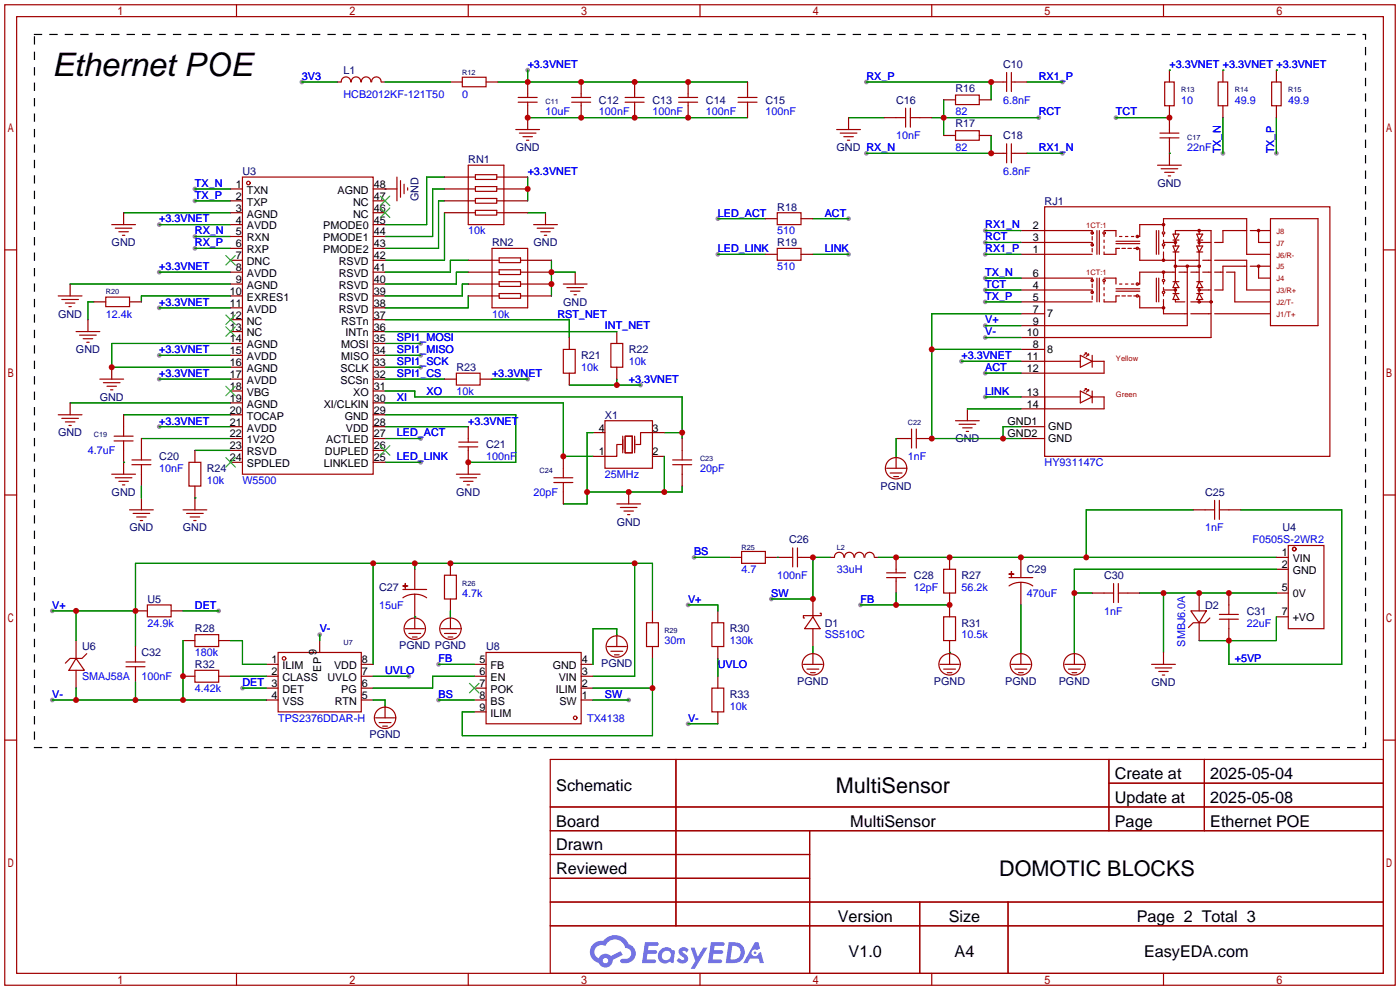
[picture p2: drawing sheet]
<svg xmlns="http://www.w3.org/2000/svg" width="299mm" height="212mm" viewBox="0 0 299 212" stroke-linecap="round" stroke-linejoin="round" font-family="sans-serif">
<g fill="#999">
<circle cx="227.1" cy="17.5" r=".51"/>
<circle cx="181.4" cy="46.7" r=".51"/>
<circle cx="227.1" cy="32.8" r=".51"/>
<circle cx="181.4" cy="54.4" r=".51"/>
<circle cx="34" cy="75.9" r=".51"/>
<circle cx="34" cy="65.8" r=".51"/>
<circle cx="34" cy="58.2" r=".51"/>
<circle cx="238.5" cy="25.1" r=".51"/>
<circle cx="41.7" cy="42.9" r=".51"/>
<circle cx="41.7" cy="40.4" r=".51"/>
<circle cx="34" cy="48" r=".51"/>
<circle cx="41.7" cy="53.1" r=".51"/>
<circle cx="41.7" cy="50.5" r=".51"/>
<circle cx="34" cy="91.2" r=".51"/>
<circle cx="34" cy="81" r=".51"/>
<circle cx="112.8" cy="15" r=".51"/>
<circle cx="153.4" cy="54.4" r=".51"/>
<circle cx="153.4" cy="46.7" r=".51"/>
<circle cx="222" cy="25.1" r=".51"/>
<circle cx="185.2" cy="32.8" r=".51"/>
<circle cx="185.2" cy="17.5" r=".51"/>
<circle cx="89.9" cy="73.4" r=".51"/>
<circle cx="89.9" cy="98.8" r=".51"/>
<circle cx="89.9" cy="93.7" r=".51"/>
<circle cx="89.9" cy="75.9" r=".51"/>
<circle cx="89.9" cy="78.5" r=".51"/>
<circle cx="272.8" cy="32.8" r=".51"/>
<circle cx="261.4" cy="32.8" r=".51"/>
<circle cx="112.8" cy="81" r=".51"/>
<circle cx="64.5" cy="17.5" r=".51"/>
<circle cx="136.9" cy="82.3" r=".51"/>
<circle cx="205.5" cy="77.2" r=".51"/>
<circle cx="210.6" cy="79.8" r=".51"/>
<circle cx="210.6" cy="84.8" r=".51"/>
<circle cx="210.6" cy="49.3" r=".51"/>
<circle cx="210.6" cy="51.8" r=".51"/>
<circle cx="210.6" cy="54.4" r=".51"/>
<circle cx="210.6" cy="59.4" r=".51"/>
<circle cx="210.6" cy="62" r=".51"/>
<circle cx="210.6" cy="64.5" r=".51"/>
<circle cx="210.6" cy="69.6" r=".51"/>
<circle cx="210.6" cy="72.1" r=".51"/>
<circle cx="11.2" cy="130.6" r=".51"/>
<circle cx="11.2" cy="149.6" r=".51"/>
<circle cx="148.3" cy="119.1" r=".51"/>
<circle cx="164.8" cy="128" r=".51"/>
<circle cx="46.7" cy="130.6" r=".51"/>
<circle cx="51.8" cy="147.1" r=".51"/>
<circle cx="68.3" cy="135.6" r=".51"/>
<circle cx="134.4" cy="149.6" r=".51"/>
<circle cx="93.7" cy="149.6" r=".51"/>
<circle cx="93.7" cy="142" r=".51"/>
<circle cx="87.4" cy="144.5" r=".51"/>
<circle cx="147.1" cy="154.7" r=".51"/>
<circle cx="147.1" cy="129.3" r=".51"/>
<circle cx="183.9" cy="129.3" r=".51"/>
</g>
<g fill="none" stroke="#a10000" stroke-width=".25">
<path d="M1 1h297.2v209.6h-297.2zM3.6 3.6h292.1v204.4h-292.1zM50.5 1v2.6M100.1 1v2.6M149.6 1v2.6M199.1 1v2.6M248.7 1v2.6M1 53.4h2.6M295.7 53.4h2.5M1 105.8h2.6M295.7 105.8h2.5M1 158.2h2.6"/>
<path d="M295.7 158.2h2.5M117.6 162.3h178.1v45.7h-178.1zM117.6 172.5h178.1M117.6 177.5h178.1M144.5 162.3v35.6M173 177.5v30.5M237 162.3v15.2M237 167.4h58.7M257.4 162.3v15.2M117.6 182.6h55.4M117.6 192.8h178.1M117.6 187.7h55.4"/>
<path d="M117.6 197.9h178.1M196.6 192.8v15.2M215.4 192.8v15.2M50.5 208v2.6M100.1 208v2.6M149.6 208v2.6M199.1 208v2.6M248.7 208v2.6"/>
</g>
<g fill="#5487ff">
<path d="M145.3 202.7a1.3 1.3 0 0 1 1.9 .3l-.4 .6a.54 .54 0 0 0-.9-.2l.1 .2a1.34 1.34 0 0 1 .9 1.8 1.47 1.47 0 0 1-2.3-.1l.5-.6 .8 .5a.31 .31 0 0 0 .4-.3 .31 .31 0 0 0-.3-.4 1.12 1.12 0 0 1-.7-1.8z"/>
<path d="M147.6 202.5h.9l.6 2 1.2-2h.9l-2.7 4.6h-.9l1-1.7z"/>
<path d="M137.8 201.4h1.7a1.31 1.31 0 0 1 1.2 .2 .4 .4 0 0 1-.3 .5l-1.8 .1-.1 .9h1.6a.4 .4 0 0 1 .4 .4 .4 .4 0 0 1-.5 .4h-1.6l-.2 1.2h1.4a.46 .46 0 0 1 .5 0 .46 .46 0 0 1 .1 .5l-.4 .2h-2.6z"/>
<path d="M151.9 201.4h1.7a1.32 1.32 0 0 1 1.2 .2 .39 .39 0 0 1-.3 .5l-1.8 .1-.1 .9h1.6a.4 .4 0 0 1 .4 .4 .4 .4 0 0 1-.4 .4h-1.7l-.2 1.2h1.4a.46 .46 0 0 1 .5 0 .46 .46 0 0 1 .1 .5l-.4 .2h-2.6z"/>
<path d="M161.3 201.4h.8l.3 1.3-.6 .4a.75 .75 0 0 0-1.1 .3 .75 .75 0 0 0 .5 1 .75 .75 0 0 0 .9-.7l.5-.2 .6 2.3h-.8l-.3-.9h-1.8l-.5 .9h-1z"/>
<path d="M155.7 201.4l-.6 4.4h1.5a2.27 2.27 0 0 0 2.6-2.2 2.27 2.27 0 0 0-2.7-2.2zM156.5 202.1a1.5 1.5 0 0 1 1.8 1.6 1.5 1.5 0 0 1-1.9 1.4h-.3z"/>
<path d="M141.2 203a1.6 1.6 0 0 0-.3 2.3 1.6 1.6 0 0 0 2.3 .2l.7 .3 .3-2.4-.1-.3-.5-.1a1.58 1.58 0 0 0-2.4 0zM141.8 203.5a.98 .98 0 0 1 1.6 .4 .98 .98 0 0 1-1.1 1.3 .94 .94 0 0 1-.9-.7 .94 .94 0 0 1 .4-1z"/>
<path d="M126.8 201.8a2.37 2.37 0 0 0 1.1 4 1.54 1.54 0 0 0 1.8 1 1.54 1.54 0 0 0 1.2-1.6l2.2-1.1-.5-.8-2 1a1.57 1.57 0 0 0-2.7 .5 1.5 1.5 0 0 1-.7-2.1 1.5 1.5 0 0 1 2.2-.5 2.23 2.23 0 0 1 2.3-1.4 2.23 2.23 0 0 1 2 1.8 1.16 1.16 0 0 1 1.2 1.1 1.16 1.16 0 0 1-1.1 1.2h-.7a.47 .47 0 0 0-.5 .4 .47 .47 0 0 0 .4 .5 2.17 2.17 0 0 0 2.5-.9 2.17 2.17 0 0 0-.3-2.7l-.8-.4a3.2 3.2 0 0 0-5.5-.7l-1.1 .1zM128.8 205.3a.6 .6 0 0 1 1.2 0 .6 .6 0 0 1-1.2 0z"/>
<circle cx="161.4" cy="203.6" r=".28"/>
</g>
<path d="M7.4 7.4h284.4v152.4h-284.4z" fill="none" stroke="#000" stroke-width=".25" stroke-dasharray="1.5 1.8"/>
<g fill="none" stroke="#008700" stroke-width=".25">
<path d="M64.5 17.5h7.6M82.3 17.5h14M106.4 17.5h53.4M112.8 15v2.5M185.2 17.5h26.6v3.8M219.5 17.5h7.6M249.9 15h.1M261.4 15h.1M272.8 15h.1M95 37.8h-3.8v10.2h-8.9M112.8 25.1h47M112.8 37.8v5.1"/>
<path d="M181.4 25.1h7.6M199.1 25.1h22.9M201.7 21.3v7.7M211.8 29v3.8h-26.6M219.5 32.8h7.6M238.5 25.1h11.4M249.9 32.8h.1M261.4 25.1v7.7M272.8 25.1v7.7M26.4 45.5h22.9M34 58.2h15.3M34 48h15.3"/>
<path d="M41.7 42.9h7.6M41.7 53.1h7.6M41.7 40.4h7.6M41.7 50.5h7.6M82.3 40.4h.1M95 42.9h-1.3v10.2h-11.4M95 45.5v10.1h-12.7M95 40.4h-2.5v10.1h-10.2M100.1 58.2h-2.6v2.5h-15.2M100.1 55.6h-3.8v2.6h-14M112.8 45.5h3.8M117.9 58.2h5"/>
<path d="M117.9 55.6v7.6M153.4 46.7h10.2M153.4 54.4h10.2M173.7 46.7h7.7M173.7 54.4h7.7M210.6 54.4h7.6M210.6 49.3h7.6M210.6 51.8h7.6M210.6 59.4h7.6M15 60.7h34.3M20.1 64.5h-1.3v3.8M34 75.9h15.3"/>
<path d="M34 65.8h15.3M49.3 63.2h-19.1v1.3M49.3 73.4h-25.4v5.1h25.4M82.3 75.9h7.6M82.3 73.4h7.6M82.3 68.3h39.4v3.8M82.3 78.5h7.6M82.3 70.9h49.5M100.1 63.2v2.6h-17.8M100.1 60.7h-1.3v2.5h-16.5M199.1 74.7h19.1M205.5 77.2h12.7"/>
<path d="M210.6 64.5h7.6M210.6 79.8h7.6M210.6 62h7.6M210.6 69.6h7.6M210.6 72.1h7.6M218.2 67.1h-19.1v26.6h19.1M15 86.1h34.3M26.4 98.8h.1M26.4 88.6h22.9M30.2 93.7h19.1M34 91.2h15.3M34 81h15.3"/>
<path d="M41.7 96.3h7.6M82.3 91.2h17.8M82.3 86.1h38.1v11.4h6.3M82.3 93.7h7.6M82.3 88.6h27.9v10.2h-10.1M82.3 81h12.7M82.3 98.8h7.6M82.3 83.6h6.3v1.2h57.2v8.9M105.2 81h7.6M121.7 82.3h15.2M126.7 92.5h-1.2v15.2h-5.1M131.8 81v1.3"/>
<path d="M142 92.5h3.8M142 97.5v7.7M191.5 93.7v3.8M206.8 87.4h11.4M210.6 84.8h7.6M218.2 91.2h-3.8v2.5M30.2 103.9v2.5M41.7 106.4h.1M145.8 103.9v1.3h-20.3M148.3 119.1h7.7M166.1 119.1h.1M177.5 119.1h-3.8v8.9h-8.9"/>
<path d="M187.7 119.1h85.1M255 109h-22.8v10.1M265.2 109h21.6v33h-24.2v-5.1M11.2 130.6h17.8M16.3 130.6v6.3M39.1 130.6h7.6M39.1 136.9v12.7M49.3 136.9h2.5v5.1h5.1M68.3 135.6v1.3M79.8 120.4v21.6M88.6 131.8h.1M88.6 120.4v1.3"/>
<path d="M96.3 130.6v1.2M131.8 135.6v-1.2h-5.1v7.6M135.6 120.4v24.1h-8.9M139.4 130.6v-10.2h-110.4v17.8M147.1 129.3h6.3v1.3M173.7 138.2v1.2M183.9 129.3h19M191.5 126.7v2.6M202.9 139.4h.1M218.2 129.3v10.1M229.6 126.7h3.8M243.6 126.7h29.2"/>
<path d="M248.7 126.7v12.7M272.8 131.8v5.1h-16.5M272.8 121.7h-43.2v17.7M11.2 149.6h45.7M16.3 147.1v2.5M29 145.8v3.8M49.3 144.5h7.6M51.8 147.1h5.1M79.8 144.5h7.6M79.8 149.6h2.5v1.3M93.7 149.6h7.6M93.7 142h7.6"/>
<path d="M101.3 144.5h-8.8v2.6h-12.7M126.7 149.6h7.7M126.7 147.1h12.7M139.4 140.7v16.5h-40.6v-5.1h2.5M147.1 154.7h6.3M153.4 140.7v3.8"/>
</g>
<g fill="none" stroke="#870000" stroke-width=".25">
<path d="M72.1 17.5h.8M81.5 17.5h.8M96.3 17.5h2.5M103.9 17.5h2.5M112.8 17.5v2.6M124.2 17.5v2.6M135.6 17.5v2.6M147.1 17.5v2.6M159.8 17.5v2.6M211.8 17.5h2.6M216.9 17.5h2.6M249.9 15v2.5"/>
<path d="M261.4 15v2.5M272.8 15v2.5M95 37.8h5.1M107.7 37.8h5.1M112.8 22.6v5.1M124.2 22.6v2.5M135.6 22.6v2.5M147.1 22.6v2.5M159.8 22.6v2.5M181.4 25.1v2.6M189 25.1h2.5M196.6 25.1h2.5"/>
<path d="M201.7 29h2.5M201.7 21.3h2.5M209.3 29h2.5M209.3 21.3h2.5M211.8 32.8h2.6M216.9 32.8h2.6M249.9 22.6v5.1M249.9 30.2v5.1M261.4 22.6v2.5M272.8 22.6v2.5M26.4 45.5v2.5M49.3 40.4h2.5"/>
<path d="M49.3 42.9h2.5M49.3 45.5h2.5M49.3 48h2.5M49.3 50.5h2.5M49.3 53.1h2.5M49.3 55.6h2.5M49.3 58.2h2.5M79.8 40.4h5M79.8 42.9h2.5M79.8 45.5h2.5M79.8 48h2.5M79.8 50.5h2.5"/>
<path d="M79.8 53.1h2.5M79.8 55.6h2.5M79.8 58.2h2.5M95 40.4h5.1M95 42.9h5.1M95 45.5h5.1M100.1 55.6h5.1M100.1 58.2h5.1M107.7 40.4h5.1M107.7 42.9h5.1M107.7 45.5h5.1M112.8 55.6h5.1"/>
<path d="M112.8 58.2h5.1M116.6 45.5v2.5M122.9 58.2v2.5M163.6 54.4h2.5M163.6 46.7h2.5M171.2 54.4h2.5M171.2 46.7h2.5M218.2 54.4h5.1M218.2 49.3h5.1M218.2 51.8h5.1M218.2 59.4h5.1M15 60.7v2.5"/>
<path d="M18.8 68.3v2.6M20.1 64.5h2.5M23.9 78.5v2.5M27.7 64.5h2.5M49.3 60.7h2.5M49.3 63.2h2.5M49.3 65.8h2.5M49.3 68.3h2.5M49.3 70.9h2.5M49.3 73.4h2.5M49.3 75.9h2.5M49.3 78.5h2.5"/>
<path d="M79.8 60.7h2.5M79.8 63.2h2.5M79.8 65.8h2.5M79.8 68.3h2.5M79.8 70.9h2.5M79.8 73.4h2.5M79.8 75.9h2.5M79.8 78.5h2.5M100.1 60.7h5.1M100.1 63.2h5.1M112.8 60.7h5.1M112.8 63.2h5.1"/>
<path d="M121.7 72.1v2.6M121.7 79.8v2.5M131.8 70.9v2.5M131.8 78.5v2.5M218.2 64.5h5.1M218.2 62h5.1M218.2 69.6h5.1M218.2 72.1h5.1M218.2 77.2h5.1M218.2 79.8h5.1M218.2 67.1h5.1M218.2 74.7h5.1"/>
<path d="M15 86.1v2.5M26.4 88.6v2.6M26.4 96.3v5M30.2 93.7v2.6M41.7 96.3v2.5M49.3 81h2.5M49.3 83.6h2.5M49.3 86.1h2.5M49.3 88.6h2.5M49.3 91.2h2.5M49.3 93.7h2.5M49.3 96.3h2.5"/>
<path d="M49.3 98.8h2.5M79.8 81h2.5M79.8 83.6h2.5M79.8 86.1h2.5M79.8 88.6h2.5M79.8 91.2h2.5M79.8 93.7h2.5M79.8 96.3h2.5M79.8 98.8h2.5M95 81h2.5M100.1 91.2v2.5M100.1 96.3v5"/>
<path d="M102.6 81h2.6M120.4 97.5v2.6M126.7 92.5h2.6M126.7 97.5h2.6M139.4 92.5h2.6M139.4 97.5h2.6M145.8 93.7v2.6M191.5 93.7h2.6M191.5 97.5v2.6M196.6 93.7h2.5M206.8 87.4v2.5M218.2 91.2h5.1"/>
<path d="M218.2 93.7h5.1M218.2 84.8h5.1M218.2 87.4h5.1M30.2 101.3v2.6M30.2 106.4v2.6M41.7 103.9v5.1M120.4 105.2v2.5M134.4 105.2v2.5M145.8 101.3v2.6M156 119.1h2.5M163.6 119.1h5.1M171.2 119.1h2.5"/>
<path d="M177.5 119.1h.8M186.9 119.1h.8M191.5 119.1v2.6M202.9 119.1v2.6M218.2 119.1v4.3M255 109h2.6M262.6 109h2.6M272.8 119.1h2.5M16.3 136.9v3.8M29 138.2v2.5M29 130.6h2.5M36.6 130.6h2.5"/>
<path d="M39.1 136.9h2.6M46.7 136.9h2.6M68.3 136.9v2.5M88.6 121.7v4.3M88.6 127v7.4M96.3 120.4v2.5M96.3 128v2.6M96.3 131.8v2.6M131.8 135.6v2.6M139.4 130.6v2.5M139.4 138.2v2.5M153.4 130.6v2.5"/>
<path d="M153.4 138.2v2.5M173.7 128v3.8M173.7 134.4v3.8M173.7 139.4v2.6M191.5 124.2v2.5M202.9 126.7v5.1M202.9 136.9v5.1M218.2 124.5v4.8M218.2 139.4v2.6M229.6 139.4v2.6M233.4 126.7h2.6M241 126.7h2.6"/>
<path d="M248.7 139.4v2.6M256.3 126.7v3.9M256.3 133.1v3.8M262.6 126.7v2.6M262.6 134.4v2.5M272.8 126.7h2.5M272.8 131.8h2.5M272.8 121.7h2.5M16.3 143.3v3.8M29 143.3v2.5M39.1 144.5h2.6M46.7 144.5h2.6"/>
<path d="M56.9 144.5h2.5M56.9 149.6h2.5M56.9 147.1h2.5M56.9 142h2.5M77.2 144.5h2.6M77.2 149.6h2.6M77.2 147.1h2.6M77.2 142h2.6M82.3 150.9v2.5M101.3 144.5h2.6M101.3 149.6h2.6M101.3 147.1h2.6"/>
<path d="M101.3 142h2.6M101.3 152.1h2.6M124.2 144.5h2.5M124.2 149.6h2.5M124.2 147.1h2.5M124.2 142h2.5M153.4 144.5v2.6M153.4 152.1v2.6"/>
</g>
<g fill="none" stroke="#a10000" stroke-width=".25">
<path d="M72.9 17.5a1.01 1.01 0 0 1 1-1.1 1.01 1.01 0 0 1 1.1 1.1M75.1 17.5a1.01 1.01 0 0 1 1-1.1 1.01 1.01 0 0 1 1 1.1M77.2 17.5a1.01 1.01 0 0 1 1-1.1 1.01 1.01 0 0 1 1.1 1.1M79.4 17.5a1.01 1.01 0 0 1 1-1.1 1.01 1.01 0 0 1 1 1.1M98.8 16.5h5.1v2h-5.1zM214.4 17.5h.7M215.1 15.5v4.1M216.2 15.5v4.1M216.2 17.5h.7M248.9 17.5h2.1v5.1h-2.1zM260.3 17.5h2.1v5.1h-2.1zM271.8 17.5h2v5.1h-2z"/>
<path d="M51.8 37.8h28v63.5h-28zM84.8 37.8v5.1M85.6 38.6v3.6M86.4 39.4v2M100.1 35.3h7.6v12.7h-7.6zM100.1 37.8h1.5M101.6 37.3h4.6v1.1h-4.6zM101.6 39.9h4.6v1h-4.6zM106.2 37.8h1.5M110.2 27.7h5.1M110.7 21.8h4.1M110.7 20.8h4.1"/>
<path d="M111 28.4h3.6M111.8 29.2h2M112.5 30h.5M112.8 20.1v.7M112.8 21.8v.8M122.2 21.8h4M122.2 20.8h4M124.2 20.1v.7M124.2 21.8v.8M133.6 21.8h4.1M133.6 20.8h4.1M135.6 20.1v.7"/>
<path d="M135.6 21.8v.8M145 21.8h4.1M145 20.8h4.1M147.1 20.1v.7M147.1 21.8v.8M157.7 21.8h4.1M157.7 20.8h4.1M159.8 20.1v.7M159.8 21.8v.8M178.8 27.7h5.1M179.6 28.4h3.5M180.3 29.2h2.1"/>
<path d="M181.1 30h.5M191.5 25.1h2M193.5 23.1v4.1M194.6 23.1v4.1M194.6 25.1h2M204.2 27.9h5.1v2.1h-5.1zM204.2 20.3h5.1v2.1h-5.1zM214.4 32.8h.7M215.1 30.7v4.1M216.2 30.7v4.1M216.2 32.8h.7M247.4 35.3h5.1"/>
<path d="M247.9 28.4h4.1M247.9 29.5h4.1M248.2 36.1h3.5M248.9 36.8h2.1M249.7 37.6h.5M249.9 27.7v.7M249.9 29.5v.7M23.9 48h5.1M24.6 48.8h3.6M25.4 49.5h2M26.2 50.3h.5M87.1 40.1v.5"/>
<path d="M100.1 45.5h1.5M100.1 42.9h1.5M100.1 40.4h1.5M101.6 42.4h4.6v1h-4.6zM101.6 45h4.6v1h-4.6zM105.2 53.1h7.6v12.7h-7.6zM105.2 55.6h1.5M105.2 58.2h1.5M106.2 45.5h1.5M106.2 42.9h1.5M106.2 40.4h1.5M106.7 55.1h4.6v1h-4.6z"/>
<path d="M106.7 57.7h4.6v1h-4.6zM111.3 55.6h1.5M111.3 58.2h1.5M114 48h5.1M114.8 48.8h3.6M115.6 49.5h2M116.3 50.3h.5M166.1 53.1h5.1v2.5h-5.1zM166.1 45.5h5.1v2.5h-5.1zM223.3 44.2h60.9v53.3h-60.9zM223.3 51.8h10.1v.8M223.3 49.3h10.1v.7"/>
<path d="M223.3 59.4h10.1v.8M223.3 54.4h10.1M233.4 50.5v.8M233.4 53.1v.7M234.4 49.3v5.1M234.4 59.4v5.1M234.9 49.3v5.1M234.9 59.4v5.1M236 49.3h2.5v1.2M236 59.4h2.5v1.3M236 50v.5M236 51.3v.5"/>
<path d="M236 52.6v.5M238.5 52.1h5.1M238.5 51.6h5.1M239.3 53.1h-.8v1.3h-2.5v-.6M239.3 50.5h.5M239.8 53.1h.7M240.5 50.5h.5M241 53.1h.8M241.8 50.5h.5M242.3 53.1h.8M243.6 53.1v2.5h7.6M247.1 49.3v5.1"/>
<path d="M247.1 59.4v5.1M247.6 49.3v5.1M247.6 59.4v5.1M248.7 48h-5.1v2.5h-.5M248.7 51.3v.5h2.5M248.7 49.3v-2.6h17.7v7.7h5.1M248.7 50v.5M248.7 52.6v.5M248.7 53.8v1.8M248.7 58.2v1.2M250.7 52.6h1.3l-.8 1.2zM250.7 50h1.3l-.8 1.3z"/>
<path d="M250.7 53.8h1.3M250.7 51.3h1.3M251.2 58.2h-7.6v2.5h-.5M251.2 50v-.7h7.6v22.8h-35.5M251.2 51.3v1.3M251.2 53.8v6.4M251.2 56.9h5.1M252 55.6h4.3M252 58.2h1.7M253.7 56.9v12.7h-30.4M254.5 58.2h1.8M255.8 53.8h1.2"/>
<path d="M255.8 52.6h1.2l-.7 1.2zM255.8 51.3h1.2M255.8 50h1.2l-.7 1.3zM256.3 51.8h2.5M256.3 49.3v.7M256.3 51.3v1.3M256.3 53.8v6.4M257 55.6h1.8M257 58.2h1.8M259.6 55.6h6.8v6.4h5.1M259.6 58.2h1.8M262.1 58.2h1.8v6.3h7.6"/>
<path d="M266.4 56.9h-5v5.1h-1.8M266.4 49.3h-5v2.5h-1.8M267.2 49.3h4.3M267.2 56.9h4.3M269 49.3v2.5h2.5M269 56.9v2.5h2.5M271.5 46.7h10.2v22.9h-10.2zM12.4 63.2h5.1M13.2 64h3.6M14 64.8h2M14.7 65.5h.5M16.3 70.9h5"/>
<path d="M17 71.6h3.6M17.8 72.4h2M18.5 73.2h.5M22.6 63.5h5.1v2h-5.1zM97.5 79.8h5.1v2.5h-5.1zM105.2 63.2h1.5M105.2 60.7h1.5M106.7 60.2h4.6v1h-4.6zM106.7 62.7h4.6v1.1h-4.6zM111.3 63.2h1.5M111.3 60.7h1.5M120.4 74.7h2.5v5.1h-2.5z"/>
<path d="M120.4 60.7h5.1M121.2 61.5h3.5M121.9 62.2h2.1M122.7 63h.5M130.6 73.4h2.5v5.1h-2.5zM223.3 77.2h7.6M223.3 64.5h10.1M223.3 62h10.1v.7M230.9 75.9l2.5 1.3-2.5 1.3zM231.9 75.4h.3M232.2 75.4l-.6 .5M232.2 75.4v.3"/>
<path d="M232.4 75.7h.3M232.7 75.7l-.5 .5M232.7 75.7v.2M233.4 77.2h2.6v2.6h-12.7M233.4 60.7v.8M233.4 63.2v.8M233.4 75.9v2.6M236 60.2v.5M236 61.5v.5M236 62.7v.5M238.5 62.2h5.1M238.5 61.7h5.1"/>
<path d="M239.3 63.2h-.8v1.3h-2.5v-.5M239.3 60.7h.5M239.8 63.2h.7M240.5 60.7h.5M241 63.2h.8M241.8 60.7h.5M242.3 63.2h.8M243.6 63.2v2.6h5.1M248.7 61.5v.5h2.5M248.7 64v3.1h5M248.7 60.2v.5M248.7 62.7v.5"/>
<path d="M250.7 60.2h1.3M250.7 62.7h1.3M251.2 62.7l.8 1.3h-1.3zM251.2 60.2l.8 1.3h-1.3zM251.2 64v.5h2M251.2 61.5v1.2M254.5 64.5h4.3M254.5 67.1h4.3M255.8 60.2h1.2M255.8 62.7h1.2M256.3 62.7l.7 1.3h-1.2zM256.3 60.2l.7 1.3h-1.2z"/>
<path d="M256.3 62h2.5M256.3 61.5v1.2M256.3 64v.5M259.6 67.1h11.9M12.4 88.6h5.1M13.2 89.4h3.6M14 90.2h2M14.7 90.9h.5M21.3 81h5.1M22.1 81.8h3.6M22.9 82.5h2M23.6 83.3h.5"/>
<path d="M24.4 94.2h4M24.4 93.2h4M26.4 91.2v2M26.4 94.2v2.1M28.2 99.3h4.1M28.2 98.3h4.1M30.2 96.3v2M30.2 99.3v2M40.4 98.8h2.5v5.1h-2.5zM98 95.5h4.1M98 94.5h4.1M100.1 93.7v.8"/>
<path d="M100.1 95.5v.8M129.3 89.9h10.1v10.2h-10.1zM132.8 95h-1v2.5h-2.5M133.1 93.2v3.6M133.6 93.2h1.5v3.6h-1.5zM135.6 93.2v3.6M139.4 92.5h-2.5v2.5h-1M143.8 99.3h4M143.8 98.3h4M145.8 96.3v2M145.8 99.3v2M194.1 93.7h.7"/>
<path d="M194.8 91.7v4.1M195.8 91.7v4.1M195.8 93.7h.8M204.2 89.9h5.1M205 90.7h3.5M205.7 91.4h2.1M206.5 92.2h.5M230.9 84.8h-7.6v2.6h12.7v-2.6h-2.6M230.9 83.6l2.5 1.2-2.5 1.3zM231.9 83.1h.3M232.2 83.1l-.6 .5M232.2 83.1v.2"/>
<path d="M232.4 83.3h.3M232.7 83.3l-.5 .5M232.7 83.3v.3M233.4 83.6v2.5M23.9 101.3h5.1M24.6 102.1h3.6M25.4 102.9h2M26.2 103.6h.5M27.7 109h5.1M28.4 109.7h3.6M29.2 110.5h2M30 111.3h.5"/>
<path d="M39.1 109h5.1M39.9 109.7h3.5M40.6 110.5h2.1M41.4 111.3h.5M97.5 101.3h5.1M98.3 102.1h3.6M99.1 102.9h2M99.8 103.6h.5M118.4 102.1h4M118.4 103.1h4M120.4 100.1v2M120.4 103.1v2.1"/>
<path d="M131.8 107.7h5.1M132.6 108.5h3.5M133.3 109.2h2.1M134.1 110h.5M158.5 117.9h5.1v2.5h-5.1zM168.7 119.1h.7M169.4 117.1v4.1M170.4 117.1v4.1M170.4 119.1h.8M178.3 119.1a1.01 1.01 0 0 1 1-1.1 1.01 1.01 0 0 1 1.1 1.1M180.5 119.1a1.01 1.01 0 0 1 1-1.1 1.01 1.01 0 0 1 1 1.1M182.6 119.1a1.01 1.01 0 0 1 1.1-1.1 1.01 1.01 0 0 1 1 1.1"/>
<path d="M184.8 119.1a1.01 1.01 0 0 1 1-1.1 1.01 1.01 0 0 1 1.1 1.1M189.5 100.1h4M190.2 101.1h2.6M191 101.9h1M257.6 109h2M259.6 106.9v4.1M260.6 109h2M260.6 106.9v4.1M275.3 116.6h7.7v17.8h-7.7zM18.5 139.7l-1 1h-2.5l-1 1M31.5 129.3h5.1v2.5h-5.1zM41.7 135.6h5v2.6h-5z"/>
<path d="M59.4 139.4h17.8v12.7h-17.8zM86.1 125.2h1zM86.1 127.8a4.6 4.6 0 0 1 5.1 0M86.1 126h5.1M86.6 124.7v1zM86.6 134.4h4.1M87.4 135.4h2.5M88.1 136.1h1.1M94.2 134.4h4.1M95 122.9h2.5v5.1h-2.5zM95 135.4h2.5M95.8 136.1h1"/>
<path d="M103.9 139.4h20.3v15.3h-20.3zM129.8 138.2h4.1M130.6 139.2h2.5M131.3 140h1M138.2 133.1h2.5v5.1h-2.5zM152.1 133.1h2.6v5.1h-2.6zM173.7 131.8l1.6 2.6h-3.3zM175.3 131.1h.2v.5h-3.8v.5h.3M189.5 123.4h4M189.5 122.4h4M191.5 121.7v.7M191.5 123.4v.8"/>
<path d="M201.7 121.7h2.5v5h-2.5zM201.7 131.8h2.5v5.1h-2.5zM215.6 122.7h1.1zM215.6 125.2a4.6 4.6 0 0 1 5.1 0M215.6 123.4h5.1M216.2 122.2v1zM236 126.7h2M238 124.7v4.1M239 126.7h2M239 124.7v4.1M254.5 130.6h3.3l-1.5 2.5zM258.6 132.1l-1 1h-2.6l-1 1"/>
<path d="M260.6 132.3h4.1M260.6 131.3h4.1M262.6 129.3v2M262.6 132.3v2.1M16.3 140.7l1.7 2.6h-3.3zM26.9 142.5h4.1M26.9 141.5h4.1M29 140.7v.8M29 142.5v.8M41.7 143.3h5v2.5h-5zM80.3 153.4h4M81 154.4h2.6"/>
<path d="M81.8 155.2h1M152.1 147.1h2.6v5h-2.6zM171.7 142h4.1M172.5 143h2.5M173.2 143.8h1M200.9 142h4.1M201.7 143h2.5M202.4 143.8h1.1M216.2 142h4M216.9 143h2.6M217.7 143.8h1M227.6 142h4"/>
<path d="M228.3 143h2.6M229.1 143.8h1M246.1 142h5.1M246.9 142.7h3.5M247.6 143.5h2.1M248.4 144.3h.5"/>
<circle cx="53.1" cy="39.1" r=".38"/>
<circle cx="233.4" cy="52.3" r=".25"/>
<circle cx="233.4" cy="59.9" r=".25"/>
<circle cx="233.4" cy="49.8" r=".25"/>
<circle cx="236" cy="59.9" r=".25"/>
<circle cx="236" cy="49.8" r=".25"/>
<circle cx="243.1" cy="50.5" r=".25"/>
<circle cx="243.1" cy="53.1" r=".25"/>
<circle cx="248.7" cy="52.3" r=".25"/>
<circle cx="248.7" cy="59.9" r=".25"/>
<circle cx="248.7" cy="55.6" r=".25"/>
<circle cx="248.7" cy="58.2" r=".25"/>
<circle cx="248.7" cy="48" r=".25"/>
<circle cx="248.7" cy="49.8" r=".25"/>
<circle cx="251.2" cy="56.9" r=".25"/>
<circle cx="251.2" cy="51.8" r=".25"/>
<circle cx="253.7" cy="56.9" r=".25"/>
<circle cx="256.3" cy="56.9" r=".25"/>
<circle cx="256.3" cy="49.3" r=".25"/>
<circle cx="256.3" cy="51.8" r=".25"/>
<circle cx="269" cy="56.9" r=".25"/>
<circle cx="269" cy="49.3" r=".25"/>
<circle cx="233.4" cy="62.5" r=".25"/>
<circle cx="243.1" cy="63.2" r=".25"/>
<circle cx="243.1" cy="60.7" r=".25"/>
<circle cx="248.7" cy="65.8" r=".25"/>
<circle cx="248.7" cy="62.5" r=".25"/>
<circle cx="251.2" cy="62" r=".25"/>
<circle cx="256.3" cy="64.5" r=".25"/>
<circle cx="256.3" cy="62" r=".25"/>
<circle cx="258.8" cy="64.5" r=".25"/>
<circle cx="191.5" cy="100.1" r="2.29"/>
<circle cx="276.6" cy="117.3" r=".38"/>
<circle cx="88.6" cy="134.4" r="2.29"/>
<circle cx="96.3" cy="134.4" r="2.29"/>
<circle cx="131.8" cy="138.2" r="2.29"/>
<circle cx="60.7" cy="140.7" r=".38"/>
<circle cx="82.3" cy="153.4" r="2.29"/>
<circle cx="122.9" cy="153.4" r=".38"/>
<circle cx="173.7" cy="142" r="2.29"/>
<circle cx="202.9" cy="142" r="2.29"/>
<circle cx="218.2" cy="142" r="2.29"/>
<circle cx="229.6" cy="142" r="2.29"/>
</g>
<g fill="none" stroke="#3c3" stroke-width=".25">
<path d="M48.3 54.6l2 2M50.3 54.6l-2 2M81.3 44.4l2 2.1M81.3 41.9l2 2M83.3 44.4l-2 2.1M83.3 41.9l-2 2M48.3 67.3l2 2M48.3 69.8l2 2.1M50.3 67.3l-2 2M50.3 69.8l-2 2.1M48.3 82.5l2 2.1M48.3 97.8l2 2"/>
<path d="M50.3 82.5l-2 2.1M50.3 97.8l-2 2M81.3 95.2l2 2.1M83.3 95.2l-2 2.1M100.3 146.1l2.1 2M102.4 146.1l-2.1 2"/>
</g>
<g fill="#c00">
<circle cx="249.9" cy="25.1" r=".63"/>
<circle cx="135.6" cy="25.1" r=".63"/>
<circle cx="124.2" cy="25.1" r=".63"/>
<circle cx="147.1" cy="25.1" r=".63"/>
<circle cx="112.8" cy="25.1" r=".63"/>
<circle cx="135.6" cy="17.5" r=".63"/>
<circle cx="124.2" cy="17.5" r=".63"/>
<circle cx="147.1" cy="17.5" r=".63"/>
<circle cx="112.8" cy="17.5" r=".63"/>
<circle cx="112.8" cy="40.4" r=".63"/>
<circle cx="201.7" cy="25.1" r=".63"/>
<circle cx="211.8" cy="32.8" r=".63"/>
<circle cx="211.8" cy="17.5" r=".63"/>
<circle cx="100.1" cy="98.8" r=".63"/>
<circle cx="145.8" cy="92.5" r=".63"/>
<circle cx="120.4" cy="97.5" r=".63"/>
<circle cx="142" cy="105.2" r=".63"/>
<circle cx="134.4" cy="105.2" r=".63"/>
<circle cx="125.5" cy="105.2" r=".63"/>
<circle cx="117.9" cy="58.2" r=".63"/>
<circle cx="117.9" cy="60.7" r=".63"/>
<circle cx="131.8" cy="82.3" r=".63"/>
<circle cx="23.9" cy="78.5" r=".63"/>
<circle cx="16.3" cy="130.6" r=".63"/>
<circle cx="29" cy="130.6" r=".63"/>
<circle cx="79.8" cy="120.4" r=".63"/>
<circle cx="88.6" cy="120.4" r=".63"/>
<circle cx="96.3" cy="120.4" r=".63"/>
<circle cx="135.6" cy="120.4" r=".63"/>
<circle cx="16.3" cy="149.6" r=".63"/>
<circle cx="29" cy="149.6" r=".63"/>
<circle cx="39.1" cy="149.6" r=".63"/>
<circle cx="39.1" cy="144.5" r=".63"/>
<circle cx="173.7" cy="128" r=".63"/>
<circle cx="173.7" cy="119.1" r=".63"/>
<circle cx="139.4" cy="147.1" r=".63"/>
<circle cx="232.2" cy="119.1" r=".63"/>
<circle cx="218.2" cy="119.1" r=".63"/>
<circle cx="202.9" cy="119.1" r=".63"/>
<circle cx="191.5" cy="119.1" r=".63"/>
<circle cx="191.5" cy="129.3" r=".63"/>
<circle cx="202.9" cy="129.3" r=".63"/>
<circle cx="229.6" cy="126.7" r=".63"/>
<circle cx="262.6" cy="136.9" r=".63"/>
<circle cx="248.7" cy="126.7" r=".63"/>
<circle cx="256.3" cy="126.7" r=".63"/>
<circle cx="262.6" cy="126.7" r=".63"/>
<circle cx="199.1" cy="74.7" r=".63"/>
<circle cx="199.1" cy="93.7" r=".63"/>
<circle cx="214.4" cy="93.7" r=".63"/>
</g>
<text font-size="6.9" x="11.2" y="16.1">Ethernet POE</text>
<g font-size="4.6">
<text x="178.7" y="169.4">MultiSensor</text>
<text x="213.6" y="187.2">DOMOTIC BLOCKS</text>
</g>
<g font-size="3.5">
<text x="238.3" y="166.5">Create at</text>
<text x="258.7" y="166.5">2025-05-04</text>
<text x="118.9" y="169.1">Schematic</text>
<text x="238.3" y="171.6">Update at</text>
<text x="258.7" y="171.6">2025-05-08</text>
<text x="118.9" y="176.7">Board</text>
<text x="181.7" y="176.7">MultiSensor</text>
<text x="238.3" y="176.7">Page</text>
<text x="258.7" y="176.7">Ethernet POE</text>
<text x="118.9" y="181.8">Drawn</text>
<text x="118.9" y="186.8">Reviewed</text>
<text x="179.1" y="197">Version</text>
<text x="202.8" y="197">Size</text>
<text x="243" y="197">Page 2 Total 3</text>
<text x="181.4" y="204.6">V1.0</text>
<text x="204" y="204.6">A4</text>
<text x="244.5" y="204.6">EasyEDA.com</text>
</g>
<g font-size="2.3" fill="#00f">
<text x="64.5" y="17.1">3V3</text>
<text x="112.8" y="14.5">+3.3VNET</text>
<text x="185.2" y="17.1">RX_P</text>
<text x="222" y="17.1">RX1_P</text>
<text x="249.9" y="14.5">+3.3VNET +3.3VNET +3.3VNET</text>
<text x="73.4" y="20.9">HCB2012KF-121T50</text>
<text x="98.8" y="20.9">0</text>
<text x="214.4" y="22.1">6.8nF</text>
<text x="252.5" y="22.1">10</text>
<text x="263.9" y="22.1">49.9</text>
<text x="275.3" y="22.1">49.9</text>
<text x="116.6" y="24.7">10uF</text>
<text x="128" y="24.7">100nF</text>
<text x="139.4" y="24.7">100nF</text>
<text x="150.9" y="24.7">100nF</text>
<text x="163.6" y="24.7">100nF</text>
<text x="191.5" y="29.8">10nF</text>
<text x="204.2" y="24.7">82</text>
<text x="222" y="24.7">RCT</text>
<text x="238.5" y="24.7">TCT</text>
<text x="204.2" y="32.3">82</text>
<text x="222" y="32.3">RX1_N</text>
<text x="253.7" y="32.3">22nF</text>
<text x="260.9" y="32.8" transform="rotate(-90 260.9 32.8)">TX_N</text>
<text x="272.3" y="32.8" transform="rotate(-90 272.3 32.8)">TX_P</text>
<text x="41.7" y="39.9">TX_N</text>
<text x="112.8" y="37.4">+3.3VNET</text>
<text x="214.4" y="37.4">6.8nF</text>
<text x="34" y="47.5">+3.3VNET</text>
<text x="41.7" y="42.5">TX_P</text>
<text x="153.4" y="46.3">LED_ACT</text>
<text x="176.3" y="46.3">ACT</text>
<text x="41.7" y="52.6">RX_P</text>
<text x="41.7" y="50.1">RX_N</text>
<text x="100.1" y="50.1">10k</text>
<text x="153.4" y="53.9">LED_LINK</text>
<text x="166.1" y="50.1">510</text>
<text x="176.3" y="53.9">LINK</text>
<text x="210.6" y="48.8">RX1_N</text>
<text x="210.6" y="51.4">RCT</text>
<text x="210.6" y="53.9">RX1_P</text>
<text x="34" y="57.7">+3.3VNET</text>
<text x="166.1" y="57.7">510</text>
<text x="210.6" y="59">TX_N</text>
<text x="34" y="65.3">+3.3VNET</text>
<text x="210.6" y="61.5">TCT</text>
<text x="210.6" y="64.1">TX_P</text>
<text x="22.6" y="67.9">12.4k</text>
<text x="105.2" y="67.9">10k</text>
<text x="119.1" y="67.9">RST_NET</text>
<text x="129.3" y="70.4">INT_NET</text>
<text x="210.6" y="69.1">V+</text>
<text x="210.6" y="71.7">V-</text>
<text x="34" y="75.5">+3.3VNET</text>
<text x="84.8" y="72.9">SPI1_MOSI</text>
<text x="84.8" y="75.5">SPI1_MISO</text>
<text x="205.5" y="76.8">+3.3VNET</text>
<text x="34" y="80.6">+3.3VNET</text>
<text x="84.8" y="80.6">SPI1_CS</text>
<text x="84.8" y="78">SPI1_SCK</text>
<text x="105.2" y="80.6">+3.3VNET</text>
<text x="124.2" y="79.3">10k</text>
<text x="134.4" y="81.8">+3.3VNET</text>
<text x="134.4" y="78">10k</text>
<text x="210.6" y="79.3">ACT</text>
<text x="84.8" y="85.6">XI</text>
<text x="91.2" y="84.4">XO</text>
<text x="97.5" y="84.4">10k</text>
<text x="210.6" y="84.4">LINK</text>
<text x="34" y="90.7">+3.3VNET</text>
<text x="84.8" y="93.3">LED_ACT</text>
<text x="100.1" y="90.7">+3.3VNET</text>
<text x="18.8" y="97.1">4.7uF</text>
<text x="34" y="100.9">10nF</text>
<text x="84.8" y="98.3">LED_LINK</text>
<text x="103.9" y="98.3">100nF</text>
<text x="149.6" y="100.9">20pF</text>
<text x="194.1" y="98.3">1nF</text>
<text x="223.3" y="99.6">HY931147C</text>
<text x="44.2" y="103.4">10k</text>
<text x="51.8" y="103.4">W5500</text>
<text x="114" y="106">20pF</text>
<text x="129.3" y="102.2">25MHz</text>
<text x="257.6" y="113.6">1nF</text>
<text x="148.3" y="118.7">BS</text>
<text x="267.7" y="116.1">F0505S-2WR2</text>
<text x="158.5" y="122.5">4.7</text>
<text x="166.1" y="123.7">100nF</text>
<text x="178.8" y="122.5">33uH</text>
<text x="11.2" y="130.1">V+</text>
<text x="41.7" y="130.1">DET</text>
<text x="81" y="130.1">15uF</text>
<text x="98.8" y="127.6">4.7k</text>
<text x="147.1" y="128.8">V+</text>
<text x="164.8" y="127.6">SW</text>
<text x="183.9" y="128.8">FB</text>
<text x="195.3" y="126.3">12pF</text>
<text x="205.5" y="126.3">56.2k</text>
<text x="219.5" y="127.6">470uF</text>
<text x="236" y="131.4">1nF</text>
<text x="31.5" y="133.9">24.9k</text>
<text x="68.3" y="135.2">V-</text>
<text x="142" y="137.7">30m</text>
<text x="156" y="137.7">130k</text>
<text x="176.3" y="136.4">SS510C</text>
<text x="205.5" y="136.4">10.5k</text>
<text x="266.4" y="133.9">22uF</text>
<text x="41.7" y="140.3">180k</text>
<text x="93.7" y="141.5">FB</text>
<text x="153.4" y="142.8">UVLO</text>
<text x="253.3" y="138.2" transform="rotate(-90 253.3 138.2)">SMBJ6.0A</text>
<text x="263.9" y="141.5">+5VP</text>
<text x="11.2" y="149.1">V-</text>
<text x="17.5" y="145.3">SMAJ58A</text>
<text x="30.2" y="145.3">100nF</text>
<text x="41.7" y="147.9">4.42k</text>
<text x="51.8" y="146.6">DET 3</text>
<text x="82.3" y="144.1">UVLO</text>
<text x="93.7" y="149.1">BS</text>
<text x="129.3" y="149.1">SW</text>
<text x="59.4" y="154.2">TPS2376DDAR-H</text>
<text x="125.5" y="154.2">TX4138</text>
<text x="147.1" y="154.2">V-</text>
<text x="156" y="151.7">10k</text>
</g>
<g font-size="2.3" fill="#000080">
<text x="73.4" y="15.8">L1</text>
<text x="214.4" y="14.5">C10</text>
<text x="128" y="22.1">C12</text>
<text x="139.4" y="22.1">C13</text>
<text x="150.9" y="22.1">C14</text>
<text x="163.6" y="22.1">C15</text>
<text x="191.5" y="22.1">C16</text>
<text x="204.2" y="19.6">R16</text>
<text x="204.2" y="27.2">R17</text>
<text x="214.4" y="29.8">C18</text>
<text x="100.1" y="34.8">RN1</text>
<text x="110.2" y="32.3">GND</text>
<text x="178.8" y="32.3">GND RX_N</text>
<text x="51.8" y="37.4">U3</text>
<text x="247.4" y="39.9">GND</text>
<text x="89.5" y="43" transform="rotate(-90 89.5 43)">GND</text>
<text x="166.1" y="45">R18</text>
<text x="223.3" y="43.7">RJ1</text>
<text x="23.9" y="52.6">GND</text>
<text x="105.2" y="52.6">RN2</text>
<text x="114" y="52.6">GND</text>
<text x="166.1" y="52.6">R19</text>
<text x="120.4" y="65.3">GND</text>
<text x="12.4" y="67.9">GND</text>
<text x="16.2" y="75.5">GND</text>
<text x="124.2" y="76.8">R21</text>
<text x="134.4" y="75.5">R22</text>
<text x="97.5" y="79.3">R23</text>
<text x="21.3" y="85.6">GND</text>
<text x="129.3" y="89.5">X1</text>
<text x="12.4" y="93.3">GND</text>
<text x="103.9" y="95.8">C21</text>
<text x="204.2" y="94.5">GND</text>
<text x="34" y="98.3">C20</text>
<text x="44.2" y="100.9">R24</text>
<text x="23.9" y="106">GND</text>
<text x="97.5" y="106">GND</text>
<text x="188.2" y="104.7">PGND</text>
<text x="257.6" y="106">C25</text>
<text x="27.7" y="113.6">GND</text>
<text x="39.1" y="113.6">GND</text>
<text x="131.8" y="112.3">GND</text>
<text x="274.1" y="113.6">U4</text>
<text x="168.7" y="116.1">C26</text>
<text x="195.3" y="123.7">C28</text>
<text x="205.5" y="123.7">R27</text>
<text x="219.5" y="122.5">C29</text>
<text x="236" y="123.7">C30</text>
<text x="31.5" y="128.8">U5</text>
<text x="81" y="126.3">C27</text>
<text x="257.6" y="130.1">D2</text>
<text x="266.4" y="131.4">C31</text>
<text x="41.7" y="135.2">R28</text>
<text x="156" y="135.2">R30</text>
<text x="176.3" y="133.9">D1</text>
<text x="205.5" y="133.9">R31</text>
<text x="17.5" y="139">U6</text>
<text x="30.2" y="140.3">C32</text>
<text x="41.7" y="142.8">R32</text>
<text x="85.3" y="138.7">PGND PGND</text>
<text x="103.9" y="139">U8</text>
<text x="128.5" y="142.5">PGND</text>
<text x="156" y="149.1">R33</text>
<text x="170.4" y="146.3">PGND</text>
<text x="199.6" y="146.3">PGND</text>
<text x="214.9" y="146.3">PGND</text>
<text x="226.3" y="146.3">PGND</text>
<text x="246.1" y="146.6">GND</text>
<text x="79" y="157.8">PGND</text>
</g>
<g font-size="2.3">
<text x="50.4" y="40.2">1</text>
<text x="52.8" y="41.4">TXN</text>
<text x="72.1" y="41.4">AGND</text>
<text x="79.9" y="40.2">48</text>
<text x="50.4" y="42.7">2</text>
<text x="50.4" y="45.2">3</text>
<text x="50.4" y="47.8">4</text>
<text x="52.8" y="44">TXP</text>
<text x="52.8" y="46.5">AGND</text>
<text x="75.5" y="46.5">NC</text>
<text x="75.5" y="44">NC</text>
<text x="79.9" y="47.8">45</text>
<text x="79.9" y="45.2">46</text>
<text x="79.9" y="42.7">47</text>
<text x="50.4" y="50.3">5</text>
<text x="50.4" y="52.9">6</text>
<text x="52.8" y="49">AVDD</text>
<text x="52.8" y="51.6">RXN</text>
<text x="69.1" y="51.6">PMODE1</text>
<text x="69.1" y="49">PMODE0</text>
<text x="79.9" y="52.9">43</text>
<text x="79.9" y="50.3">44</text>
<text x="220.7" y="49">2</text>
<text x="220.7" y="51.6">3</text>
<text x="50.4" y="55.4">7</text>
<text x="50.4" y="57.9">8</text>
<text x="52.8" y="54.1">RXP</text>
<text x="52.8" y="56.7">DNC</text>
<text x="52.8" y="59.2">AVDD</text>
<text x="69.1" y="54.1">PMODE2</text>
<text x="72.4" y="59.2">RSVD</text>
<text x="72.4" y="56.7">RSVD</text>
<text x="79.9" y="57.9">41</text>
<text x="79.9" y="55.4">42</text>
<text x="220.7" y="54.1">1</text>
<text x="220.7" y="59.2">6</text>
<text x="49.1" y="63">10</text>
<text x="49.1" y="65.6">11</text>
<text x="50.4" y="60.5">9</text>
<text x="52.8" y="61.7">AGND</text>
<text x="52.8" y="64.3">EXRES1</text>
<text x="72.4" y="64.3">RSVD</text>
<text x="72.4" y="61.7">RSVD</text>
<text x="79.9" y="65.6">38</text>
<text x="79.9" y="63">39</text>
<text x="79.9" y="60.5">40</text>
<text x="220.7" y="61.7">4</text>
<text x="220.7" y="64.3">5</text>
<text x="49.1" y="68.1">12</text>
<text x="49.1" y="70.6">13</text>
<text x="52.8" y="66.8">AVDD</text>
<text x="52.8" y="69.4">NC</text>
<text x="52.8" y="71.9">NC</text>
<text x="72.4" y="66.8">RSVD</text>
<text x="72.9" y="69.4">RSTn</text>
<text x="73.8" y="71.9">INTn</text>
<text x="79.9" y="70.6">36</text>
<text x="79.9" y="68.1">37</text>
<text x="219.4" y="71.9">10</text>
<text x="220.7" y="69.4">9</text>
<text x="220.7" y="66.8">7</text>
<text x="223.8" y="67.8">7</text>
<text x="49.1" y="73.2">14</text>
<text x="49.1" y="75.7">15</text>
<text x="52.8" y="74.4">AGND</text>
<text x="52.8" y="77">AVDD</text>
<text x="72.9" y="77">MISO</text>
<text x="72.9" y="74.4">MOSI</text>
<text x="79.9" y="75.7">34</text>
<text x="79.9" y="73.2">35</text>
<text x="219.4" y="77">11</text>
<text x="220.7" y="74.4">8</text>
<text x="223.8" y="75.5">8</text>
<text x="49.1" y="78.3">16</text>
<text x="49.1" y="80.8">17</text>
<text x="49.1" y="83.3">18</text>
<text x="52.8" y="79.5">AGND</text>
<text x="52.8" y="82.1">AVDD</text>
<text x="72.8" y="82.1">SCSn</text>
<text x="72.8" y="79.5">SCLK</text>
<text x="79.9" y="83.3">31</text>
<text x="79.9" y="80.8">32</text>
<text x="79.9" y="78.3">33</text>
<text x="219.4" y="79.5">12</text>
<text x="49.1" y="85.9">19</text>
<text x="49.1" y="88.4">20</text>
<text x="52.8" y="84.6">VBG</text>
<text x="52.8" y="87.1">AGND</text>
<text x="52.8" y="89.7">TOCAP</text>
<text x="69.2" y="87.1">XI/CLKIN</text>
<text x="73.7" y="89.7">GND</text>
<text x="75.5" y="84.6">XO</text>
<text x="79.9" y="88.4">29</text>
<text x="79.9" y="85.9">30</text>
<text x="219.4" y="84.6">13</text>
<text x="219.4" y="87.1">14</text>
<text x="49.1" y="91">21</text>
<text x="49.1" y="93.5">22</text>
<text x="52.8" y="92.2">AVDD</text>
<text x="52.8" y="94.8">1V2O</text>
<text x="69.7" y="94.8">ACTLED</text>
<text x="73.9" y="92.2">VDD</text>
<text x="79.9" y="93.5">27</text>
<text x="79.9" y="91">28</text>
<text x="128" y="92.2">4</text>
<text x="139.4" y="92.2">3</text>
<text x="215.3" y="90.9">GND1</text>
<text x="215.3" y="93.4">GND2</text>
<text x="224" y="91.9">GND</text>
<text x="224" y="94.4">GND</text>
<text x="49.1" y="96">23</text>
<text x="49.1" y="98.6">24</text>
<text x="52.8" y="97.3">RSVD</text>
<text x="52.8" y="99.8">SPDLED</text>
<text x="69.2" y="99.8">LINKLED</text>
<text x="69.5" y="97.3">DUPLED</text>
<text x="79.9" y="98.6">25</text>
<text x="79.9" y="96">26</text>
<text x="128" y="97.3">1</text>
<text x="139.4" y="97.3">2</text>
<text x="273.9" y="118.8">1</text>
<text x="273.9" y="121.3">2</text>
<text x="276.3" y="122.6">GND</text>
<text x="276.3" y="120.1">VIN</text>
<text x="273.9" y="126.4">5</text>
<text x="273.9" y="131.5">7</text>
<text x="276.3" y="127.7">0V</text>
<text x="276.3" y="132.8">+VO</text>
<text x="58" y="141.8">1</text>
<text x="60.4" y="143">ILIM</text>
<text x="67.6" y="139.9" transform="rotate(-90 67.6 139.9)">9</text>
<text x="68.6" y="143.5" transform="rotate(-90 68.6 143.5)">EP</text>
<text x="71.4" y="143">VDD</text>
<text x="77.3" y="141.8">8</text>
<text x="102.5" y="141.8">5</text>
<text x="104.8" y="143">FB</text>
<text x="118.1" y="143">GND</text>
<text x="124.3" y="141.8">4</text>
<text x="58" y="144.3">2</text>
<text x="58" y="149.4">4</text>
<text x="60.4" y="145.6">CLASS</text>
<text x="60.4" y="148.1">DET</text>
<text x="70" y="145.6">UVLO</text>
<text x="72.9" y="148.1">PG</text>
<text x="77.3" y="149.4">5</text>
<text x="77.3" y="146.8">6</text>
<text x="77.3" y="144.3">7</text>
<text x="102.5" y="144.3">6</text>
<text x="102.5" y="146.8">7</text>
<text x="102.5" y="149.4">8</text>
<text x="104.8" y="145.6">EN</text>
<text x="104.8" y="148.1">POK</text>
<text x="118.8" y="148.1">ILIM</text>
<text x="119.4" y="145.6">VIN</text>
<text x="124.3" y="149.4">1</text>
<text x="124.3" y="146.8">2</text>
<text x="124.3" y="144.3">3</text>
<text x="60.4" y="150.6">VSS</text>
<text x="71.5" y="150.6">RTN</text>
<text x="102.5" y="151.9">9</text>
<text x="104.8" y="150.6">BS</text>
<text x="104.8" y="153.2">ILIM</text>
<text x="119.5" y="150.6">SW</text>
</g>
<g font-size="1.6" fill="#000080">
<text x="98.8" y="15.9">R12</text>
<text x="116.6" y="22.3">C11</text>
<text x="252.5" y="19.8">R13</text>
<text x="263.9" y="19.8">R14</text>
<text x="275.3" y="19.8">R15</text>
<text x="253.7" y="29.9">C17</text>
<text x="22.6" y="62.9">R20</text>
<text x="20.1" y="93.4">C19</text>
<text x="194.1" y="90.9">C22</text>
<text x="115.3" y="101">C24</text>
<text x="149.6" y="98.5">C23</text>
<text x="158.5" y="117.5">R25</text>
<text x="178.8" y="117.5">L2</text>
<text x="98.8" y="125.2">R26</text>
<text x="73.4" y="137.9">U7</text>
<text x="142" y="135.3">R29</text>
</g>
<g font-size="1.6" fill="#a00000">
<text x="232.2" y="48.7">1CT:1</text>
<text x="272.8" y="52.5">J7</text>
<text x="272.8" y="50">J8</text>
<text x="232.2" y="58.9">1CT:1</text>
<text x="272.8" y="57.6">J5</text>
<text x="272.8" y="55">J6/R-</text>
<text x="272.8" y="65.2">J2/T-</text>
<text x="272.8" y="62.7">J3/R+</text>
<text x="272.8" y="60.1">J4</text>
<text x="272.8" y="67.7">J1/T+</text>
<text x="238.5" y="77.1">Yellow</text>
<text x="238.5" y="84.8">Green</text>
</g>
</svg>
